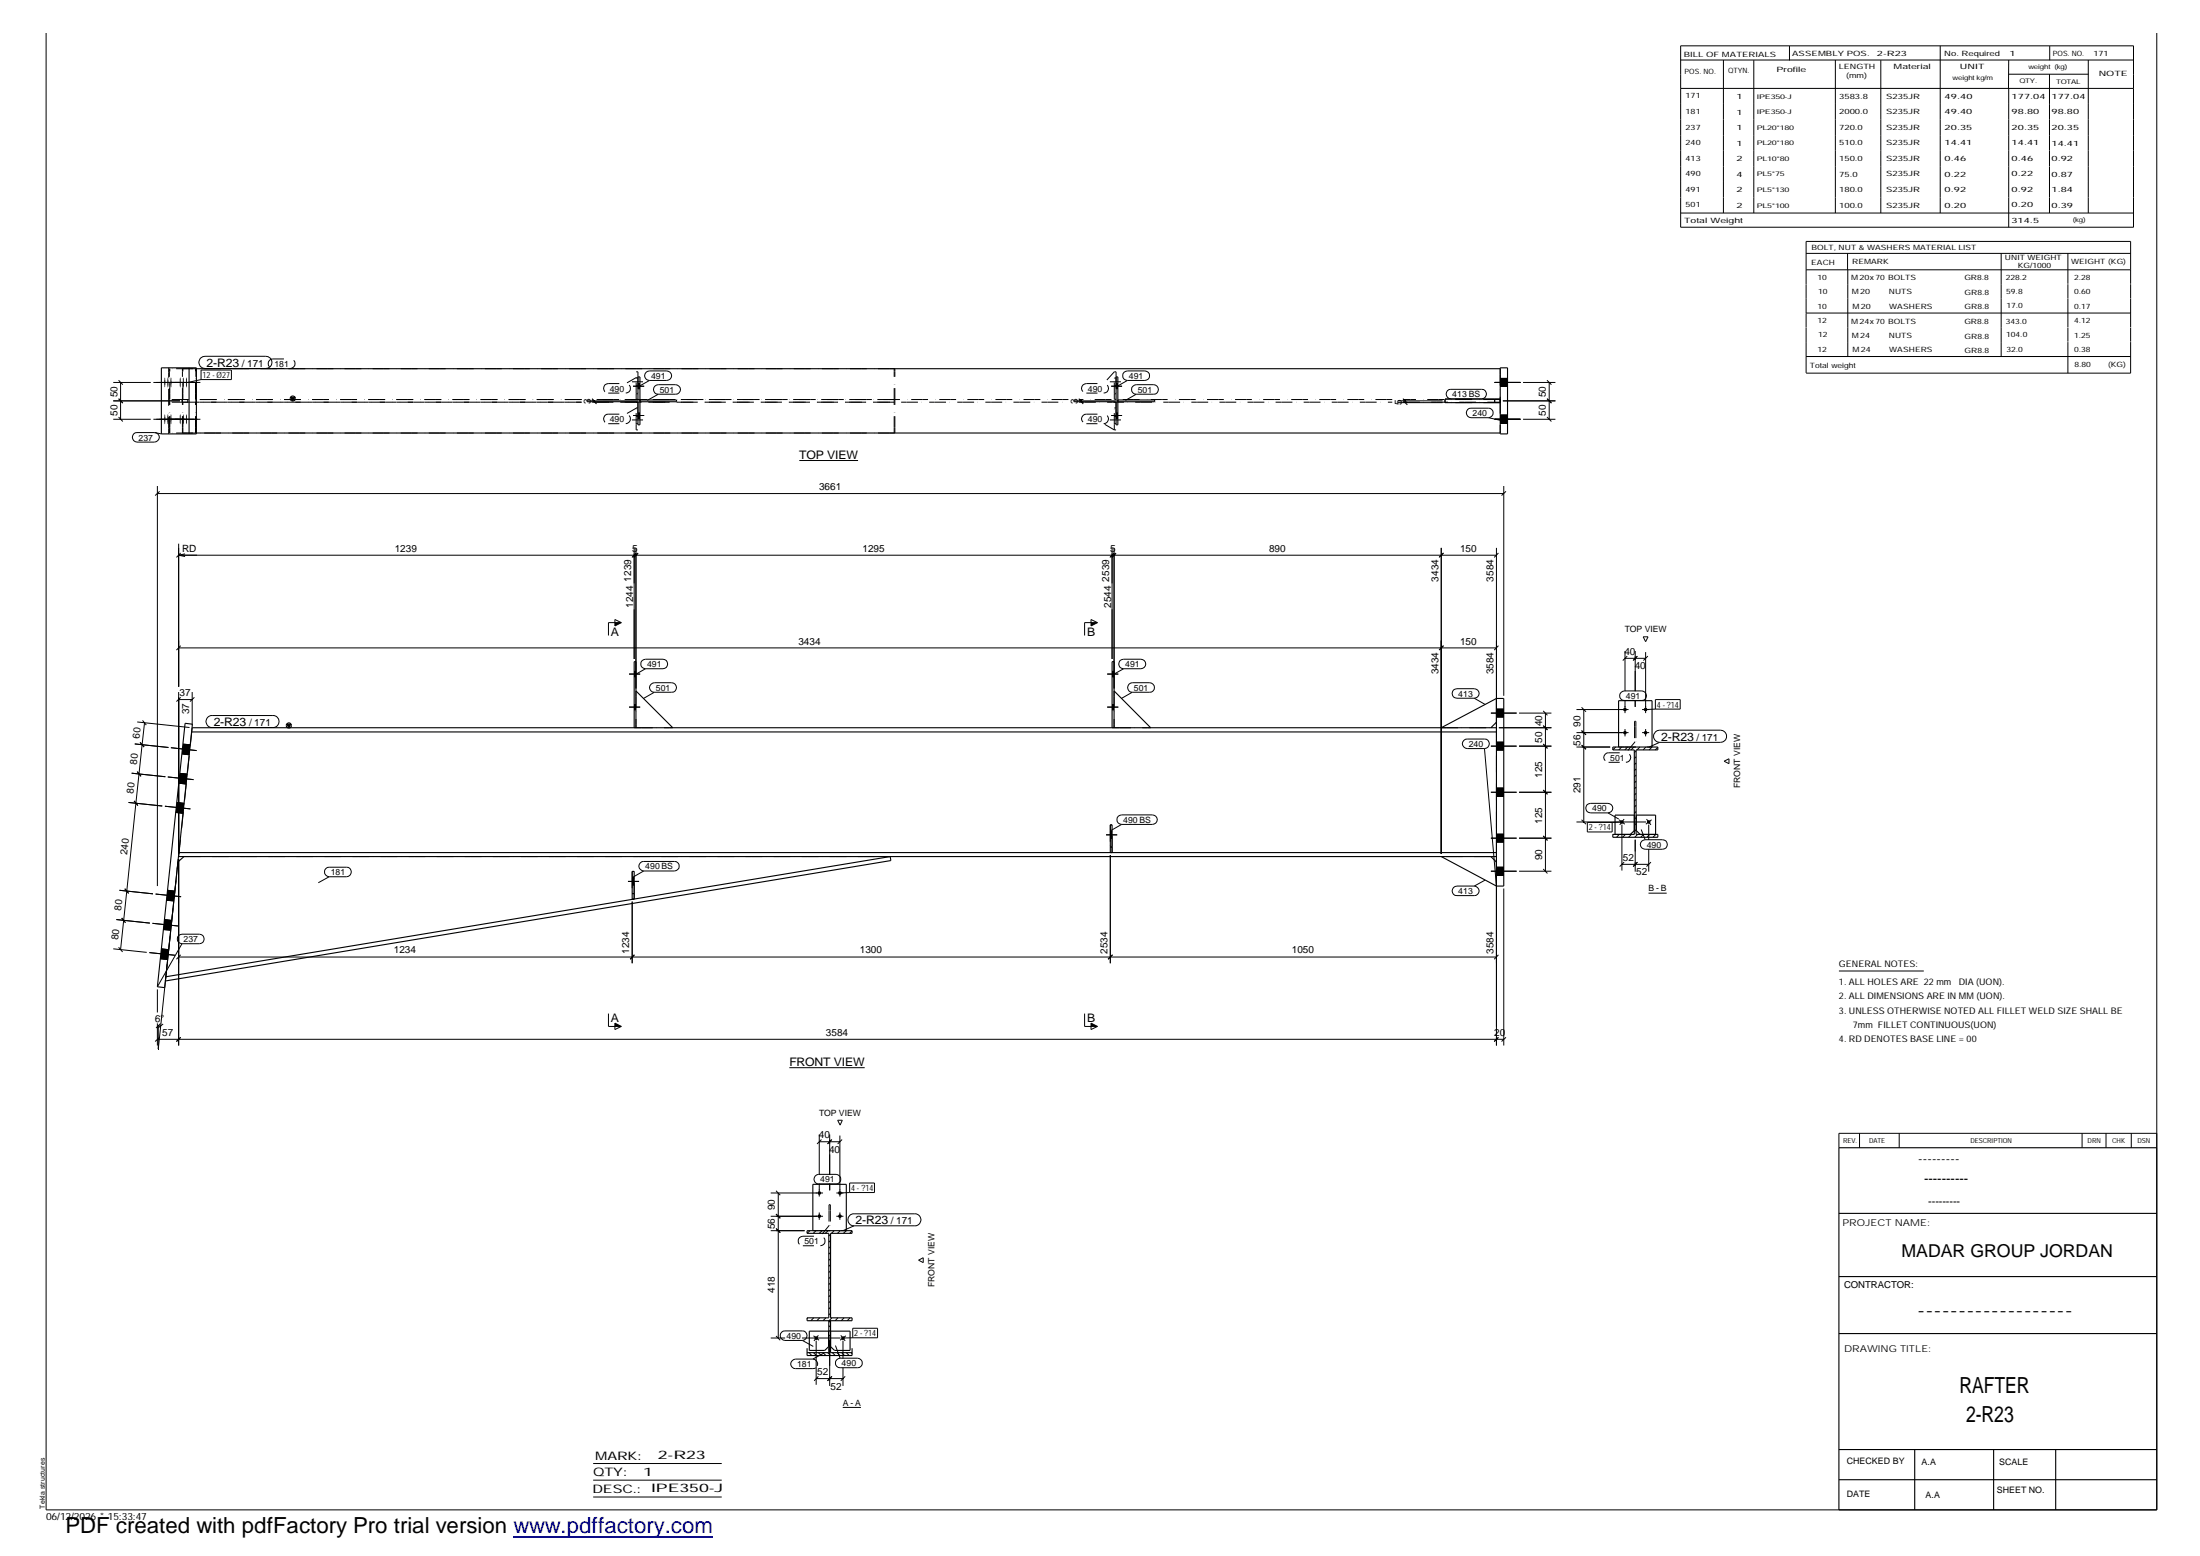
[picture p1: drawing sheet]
<svg xmlns="http://www.w3.org/2000/svg" width="420mm" height="297mm" viewBox="0 0 420 297" stroke-linecap="round" stroke-linejoin="round" font-family="sans-serif">
<g fill="none" stroke="#000" stroke-width=".19">
<path d="M321 8.7h86.5v34.7h-86.5zM321 11.5h86.5M321 16.9h86.5M329.1 11.5v29.2M334.9 11.5v29.2M341.8 8.8v2.7M350.5 11.5v29.2M359.2 11.5v29.2M370.5 8.7v32M383.6 11.5v5.4M383.6 14.2h15.3M383.6 16.9v26.5"/>
<path d="M391.4 14.2v26.5M391.5 8.8v2.7M398.8 11.5v29.2M411.9 6.3v281.9h-403.1v-281.9M321 40.7h86.5M344.9 51.5h62M344.9 48.4h62M344.9 59.8h62M352.8 48.4v3.1M352.9 51.5v16.6M382.2 48.4v19.7M394.9 48.4v5.8"/>
<path d="M394.9 54.3v8.2M406.9 54.2v-8.1h-62v25.1M406.9 54.3v8.2M21.6 73h7.2M21.6 76.5h12.8M22.6 79.6l.9 .9M22.6 76.1l.9 .8M22.6 72.6l.9 .8M23 73v7M29.3 73h9M38.3 68.4l.9-.4h11.6a1.16 1.16 0 0 1 1.1 1.2 1.16 1.16 0 0 1-1.1 1.1h-11.6a1.19 1.19 0 0 1-1.1-.7 1.19 1.19 0 0 1 .2-1.2zM38.4 70.6h5.8v1.9h-5.8z"/>
<path d="M38.4 72.5l-2.5 .5M112.1 76.5h9.6M112.1 76.7h9.6M113.1 76.3l.8 .8M113.1 76.1l.8 .8M113.5 76.5v.2M120.9 79.3h2.1M120.9 73.7h2.1M121.8 78.9h.4M121.8 79.8h.4M121.8 73.2h.4M121.8 74.2h.4"/>
<path d="M123.4 71.1l.6-.3h3.3a.91 .91 0 0 1 1 .9 .91 .91 0 0 1-1 .9h-3.3a.91 .91 0 0 1-.8-.5 .91 .91 0 0 1 .2-1zM124 72.6l-2.1 1.2M125.1 73.7l.6-.3h3.3a.91 .91 0 0 1 1 .9 .91 .91 0 0 1-1 1h-3.3a.91 .91 0 0 1-.8-.6 .91 .91 0 0 1 .2-1zM125.7 75.3l-2.1 1.1M205.1 76.5h7.9M205.1 76.7h7.9M206 76.3l.9 .8M206 76.1l.9 .8M206.5 76.5v.2M212.2 79.3h2.1M212.2 73.7h2.1M213.1 78.9h.4"/>
<path d="M213.1 79.8h.4M213.1 73.2h.4M213.1 74.2h.4M214.7 71.1l.6-.3h3.4a.91 .91 0 0 1 .8 .9 .91 .91 0 0 1-.8 .9h-3.4a.91 .91 0 0 1-.8-.5 .91 .91 0 0 1 .2-1zM215.3 72.6l-2.1 1.2M216.4 73.7l.6-.3h3.3a.91 .91 0 0 1 .9 .9 .91 .91 0 0 1-.9 1h-3.3a.88 .88 0 0 1-.8-.6 .88 .88 0 0 1 .2-1zM217 75.3l-2.1 1.1M267 76.5h8.5M267 76.9h8.5M267.9 76.4l.9 .9M267.9 76.1l.9 .8M268.4 76.5v.4"/>
<path d="M276.4 74.6l.7-.3h5.9a.91 .91 0 0 1 .9 .9 .91 .91 0 0 1-.9 .9h-5.9a.94 .94 0 0 1-.8-.5 .94 .94 0 0 1 .1-1zM277.1 76.1l-1.1 .1M280.3 78.2l.6-.3h3.4a.91 .91 0 0 1 .9 .9 .91 .91 0 0 1-.9 .9h-3.4a.94 .94 0 0 1-.8-.5 .94 .94 0 0 1 .2-1zM284.3 79.7l2.5 .6M285.5 73h4.9M286.5 79.3h1.4M286.5 73.8h1.4M286.5 72.2h1.4M287 76.5h10.1M290.9 73h6.2M295.4 79.6l.9 .9M295.4 76.1l.9 .8"/>
<path d="M295.4 72.6l.9 .8M295.9 73v7M344.9 68.1h62M394.9 62.6v2.6M394.9 65.3v5.9M406.9 62.6v2.6M406.9 65.3v5.9h-62M21.6 80h7.2M25.5 82.8l.7-.2h3.3a.91 .91 0 0 1 .9 .9 .91 .91 0 0 1-.9 .9h-3.3a.94 .94 0 0 1-.8-.6 .94 .94 0 0 1 .1-1zM29.3 80h9M29.5 82.6l1.3 .2M30.1 94.2h257.1"/>
<path d="M30.1 92.8v76.3M30.5 93.8l-.9 .8M152.7 87.9h11.2M285.5 80h4.9M286.5 80.8h1.4M287.2 92.8v40M287.6 93.8l-.8 .8M290.9 80h6.2M34.1 103.8v27.3M34.1 106h251.7M34.1 106l1.2 .2M34.5 105.6l-.8 .8"/>
<path d="M35.3 105.7l-1.2 .3M117.4 118.3l1.3 .6-1.3 .6zM118.7 118.9h-2.5v2.4M121.1 104.6v21.2M121.5 104.6v26.8M121.5 105.6l-.8 .8M121.9 105.6l-.9 .8 .8-.8M208.4 118.3l1.2 .6-1.2 .6zM209.6 118.9h-2.5v2.4M212.4 104.6v21.2M212.8 105.6l-.8 .8M212.8 104.6v26.8"/>
<path d="M212.8 105.6l-.8 .7M213.1 105.6l-.8 .8 .8-.8M275.3 104.6v58.4M275.7 105.6l-.9 .8M285.8 104.6v33.9M286.2 105.6l-.8 .8M26.2 137.8l10 1.1M27.2 137.5l.7 .9M27.6 138l-4.6 43.3M34.1 132.1v30.9M34.1 133.5h2.6M34.1 123.7h251.7"/>
<path d="M34.5 133.1l-.8 .8M34.5 123.3l-.8 .8M36.7 132.1v6.4M37.1 133.1l-.8 .8M39.7 136.9l.6-.3h11.8a1.14 1.14 0 0 1 1.2 1.1 1.14 1.14 0 0 1-1.2 1.2h-11.6a1.17 1.17 0 0 1-1-.7 1.17 1.17 0 0 1 .2-1.3zM120.1 135h2.2M120.1 128.7h2.2M121.1 134.5h.4M121.1 135.5h.4M121.1 128.2h.4M121.1 129.2h.4M122.6 126.1l.7-.3h3.3a.91 .91 0 0 1 .9 1 .91 .91 0 0 1-.9 .9h-3.3a.91 .91 0 0 1-.9-.6 .91 .91 0 0 1 .2-1z"/>
<path d="M123.3 127.7l-2.1 1.1M124.3 130.6l.7-.3h3.3a.91 .91 0 0 1 .9 .9 .91 .91 0 0 1-.9 1h-3.3a.88 .88 0 0 1-.9-.6 .88 .88 0 0 1 .2-1zM125 132.2l-2.1 1.1M211.5 135h2.1M211.5 128.7h2.1M212.4 134.5h.4M212.4 135.5h.4M212.4 128.2h.4M212.4 129.2h.4M213.9 126.1l.7-.3h3.3a.91 .91 0 0 1 .9 1 .91 .91 0 0 1-.9 .9h-3.3a.93 .93 0 0 1-.9-.6 .93 .93 0 0 1 .2-1zM214.6 127.7l-2.1 1.1M215.6 130.6l.6-.3h3.4a.91 .91 0 0 1 .9 .9 .91 .91 0 0 1-.9 1h-3.4a.91 .91 0 0 1-.8-.6 .91 .91 0 0 1 .2-1z"/>
<path d="M216.2 132.2l-2 1.1M275.7 123.3l-.9 .8M277.6 131.7l.7-.2h3.3a.91 .91 0 0 1 .9 .9 .91 .91 0 0 1-.9 .9h-3.3a.93 .93 0 0 1-.9-.6 .93 .93 0 0 1 .2-1zM281.6 133.3l2 1.2M284.7 136.1h4.9M285.8 136.9h1.4M285.8 135.4h1.4M286.2 123.3l-.8 .8M286.3 138.9h10M290.1 136.1h6.2M294.7 138.5l.8 .8-.7-.7M294.7 135.7l.8 .9"/>
<path d="M295.1 136.1v30.2M301.1 139.9h9.9M301.1 135.5h9.9M302 139.5l.9 .8M302 135l.9 .9M302.5 135.5v21.4M309.6 132.2l.6-.3h3.4a.91 .91 0 0 1 .9 .9 .91 .91 0 0 1-.9 .9h-3.4a.88 .88 0 0 1-.8-.5 .88 .88 0 0 1 .2-1zM310.3 124.3v7.6M310.3 133.7v2.4M310.3 139.2v1.4M310.3 125.7h4M310.8 125.3l-.9 .8"/>
<path d="M312.3 124.3v7.6M312.3 133.7v1.2M312.7 125.3l-.8 .8M312.7 125.3l-.7 .7M313.6 139.9h1.4M313.6 135.5h1.4M313.8 121.6h.9l-.4 .9zM314.3 124.5v11.6M314.3 139.2v1.4M314.7 125.3l-.8 .8M316.1 139.7l.8-.3h11.7a1.16 1.16 0 0 1 1.2 1.2 1.16 1.16 0 0 1-1.2 1.1h-11.7a1.17 1.17 0 0 1-1-.7 1.17 1.17 0 0 1 .2-1.3zM316.1 133.5h4.8v1.9h-4.8z"/>
<path d="M316.1 135.4l-1.8 .1M24.6 153.2l6.4 .7M25.1 147.6l6.5 .7M25.6 152.9l.7 .9M25.7 142l6.5 .7M26.2 147.3l.7 .9M26.8 141.7l.7 .9M31.5 153.9l4.9 .5M32 148.3l5 .5M32.6 142.7l4.9 .6M33.6 155.1l1.4 .2M33.8 153.2l1.4 .2"/>
<path d="M34.2 149.5l1.4 .2M34.4 147.6l1.4 .2M34.8 143.9l1.4 .2M35 142.1l1.4 .1M211.2 159.4h2.2M212 158.7h.4M213.6 155.8l.6-.2h5.9a.91 .91 0 0 1 .9 .9 .91 .91 0 0 1-.9 .9h-5.9a.91 .91 0 0 1-.8-.6 .91 .91 0 0 1 .2-1zM214.2 157.4l-2.1 1.2M279.6 141.3l.6-.2h3.3a.91 .91 0 0 1 .9 .9 .91 .91 0 0 1-.9 .9h-3.3a.92 .92 0 0 1-.8-.6 .92 .92 0 0 1 .2-1zM283.5 142.9l2.3 26.2M284.7 142.4h4.9M284.7 151.2h4.9"/>
<path d="M285.8 143.2h1.4M285.8 141.7h1.4M285.8 152h1.4M285.8 150.4h1.4M285.8 159.2h1.4M290.1 142.4h6.2M290.1 151.2h6.2M294.7 159.6l.8 .8M294.7 150.8l.8 .8M294.7 142l.8 .9-.7-.8M301.1 156.9h13.3M301.1 142.6h6.4"/>
<path d="M302 156.5l.9 .8M302 142.2l.9 .8M303.1 153.6l.7-.2h3.3a.91 .91 0 0 1 .9 .9 .91 .91 0 0 1-.9 .9h-3.3a.93 .93 0 0 1-.9-.6 .93 .93 0 0 1 .2-1zM303.1 157h4.8v1.8h-4.8zM307.1 155.2l2.1 1.2M308.1 159.3l-.1 .1M308.6 142.6l-.6 .6M309.2 156.5l1.1 .8M309.2 159.3l-.5 .5M309.7 142.6l-.5 .6M309.8 157.4v8.8M309.8 156.9l-1.9 .1"/>
<path d="M310.2 156.4l-.9 1.1M310.4 159.3l-.5 .5M310.9 142.6l-.6 .6M311.6 159.3l-.6 .5M312 142.6l-.5 .6M312.5 158.4l-.4 .3M312.5 157.2l-.4 .4M312.5 156.1l-.4 .3M312.5 154.9l-.4 .4M312.5 153.7l-.4 .4M312.5 152.6l-.4 .3M312.5 151.5l-.4 .3"/>
<path d="M312.5 150.3l-.4 .3M312.5 149.1l-.4 .4M312.5 147.9l-.4 .4M312.5 146.8l-.4 .3M312.5 145.7l-.4 .3M312.5 144.5l-.4 .3M312.5 143.3l-.4 .4M312.8 159.3l-.6 .5M313.2 142.6l-.6 .6M313.4 158.4l.8 1.9M313.9 159.3l-.5 .5M314.3 142.6l-.5 .6"/>
<path d="M314.5 156.4l.8 1.1M314.9 157.4v2.9M315 159.3l-.5 .5M315.4 156.5l-1.1 .8M315.5 142.6l-.5 .6M316.2 159.3l-.5 .5M316.6 142.7l-.5 .5M316.9 141.7l-2 .9M329.3 145.3l.9-.4v.9zM22.2 175.5l6.4 .7M22.8 170l6.4 .6M23.2 175.2l.8 .9"/>
<path d="M23.8 169.7l.8 .8M29.1 176.3l4.9 .5M29.7 170.7l4.9 .5M31.2 177.4l1.4 .2M31.4 175.5l1.4 .2M31.8 171.9l1.4 .1M32 170l1.4 .1M34 164l-3.8 36.3v-4.5l.5 .1M34.1 178.6l.7-.3h3.3a.91 .91 0 0 1 .9 .9 .91 .91 0 0 1-.9 1h-3.3a.91 .91 0 0 1-.9-.6 .91 .91 0 0 1 .2-1zM34.1 164v35.6M62.2 165.8l.7-.2h3.3a.91 .91 0 0 1 .9 .9 .91 .91 0 0 1-.9 .9h-3.3a.92 .92 0 0 1-.9-.6 .92 .92 0 0 1 .2-1zM62.9 167.4l-2.1 1.1"/>
<path d="M119.9 168.3h2.1M120.7 168.9h.4M120.7 167.6h.4M120.7 172.1v11.8M122.3 164.7l.6-.2h5.9a.91 .91 0 0 1 .9 .9 .91 .91 0 0 1-.9 .9h-5.9a.91 .91 0 0 1-.8-.6 .91 .91 0 0 1 .2-1zM122.9 166.3l-2 1.2M212 160h.4M212 163.2v20.7M277.6 169.4l.7-.3h3.3a.91 .91 0 0 1 .9 1 .91 .91 0 0 1-.9 .9h-3.3a.91 .91 0 0 1-.9-.6 .91 .91 0 0 1 .2-1zM283.6 168l-2 1.1M284.7 160h4.9M284.7 166.3h4.9"/>
<path d="M285.8 160.8h1.4M285.8 167.1h1.4M285.8 165.6h1.4M285.8 164v35.6M287.2 169.6v30M290.1 160h6.2M290.1 166.3h6.2M294.7 165.9l.8 .8M309.8 165h5.1M310.2 164.6l-.9 .8M312.3 160.3v6.1M312.7 164.6l-.8 .8"/>
<path d="M313.6 160.6l.6-.3h3.3a.91 .91 0 0 1 .9 .9 .91 .91 0 0 1-.9 .9h-3.3a.91 .91 0 0 1-.9-.5 .91 .91 0 0 1 .3-1zM314.8 170.5h3.5M314.9 162.1v4.3M315.3 164.6l-.8 .8M21.6 181.1l6.4 .7M22.6 180.8l.8 .9M28.5 181.8l4.9 .6M30.1 188.9v4.4M30.1 195.4v4.2M30.1 198.4h257.1M30.5 198l-.9 .8M30.6 183l1.4 .2"/>
<path d="M30.6 195.4l-.8 .8M30.8 181.1l1.4 .2M31.2 195.5l-1 .7M34.1 182.7h251.7M34.5 198l-.8 .8M34.5 182.3l-.8 .8M34.8 180.2l-4.7 8.2M116.2 193.5v2.4h2.5M117.4 195.3l1.3 .6-1.3 .6zM121.2 182.3l-.8 .8M207.1 193.5v2.4h2.5M208.4 195.3l1.2 .6-1.2 .6z"/>
<path d="M212.5 182.3l-.9 .8M286.2 198l-.8 .8M286.2 182.3l-.8 .8M287.6 198l-.8 .8M351.2 185.4h16.2M150.7 203.8h14.4M156.5 216.6v7.7M156.5 218h3.9M156.9 217.5l-.9 .9M158.5 216.6v7.7M158.8 217.6l-.8 .8M158.8 217.5l-.7 .8"/>
<path d="M160 213.9h.9l-.5 .9zM160.4 216.8v11.6M160.8 217.5l-.8 .9M355.1 216.4v2.7M362.7 216.4v2.7M397.6 216.4v2.7M402.2 216.4v2.7M407 216.4v2.7M411.9 216.4h-60.7v2.7M147.2 232.2h10M147.2 227.7h10M147.2 234.9h6.5"/>
<path d="M148.2 234.5l.8 .8M148.2 231.8l.8 .8M148.2 227.3l.8 .9M148.6 227.7v27.7M154.7 234.9l-.6 .5M155.7 224.5l.6-.3h3.4a.91 .91 0 0 1 .9 .9 .91 .91 0 0 1-.9 .9h-3.4a.91 .91 0 0 1-.8-.6 .91 .91 0 0 1 .2-.9zM155.8 234.9l-.5 .5M156.5 226v2.4M156.5 231.5v1.4M157 234.9l-.5 .5M158.2 234.9l-.6 .5M158.5 226v1.2"/>
<path d="M158.6 239.1l-.3 .3M158.6 237.9l-.3 .4M158.6 236.8l-.3 .3M158.6 235.6l-.3 .4M159.3 234.9l-.5 .5M159.7 232.2h1.4M159.7 227.7h1.4M160.4 231.5v1.4M160.5 234.9l-.6 .5M161.6 234.9l-.5 .5M162.3 232.1l.6-.4h11.8a1.14 1.14 0 0 1 1.2 1.2 1.14 1.14 0 0 1-1.2 1.1h-11.6a1.14 1.14 0 0 1-1.1-.7 1.14 1.14 0 0 1 .3-1.2zM162.3 225.8h4.7v1.9h-4.7z"/>
<path d="M162.3 227.7h-1.9M162.7 235l-.4 .4M163.1 234l-2.1 .9M147.2 255.4h2.7M148.2 255l.8 .8M149.3 254.3l.6-.2h3.3a.91 .91 0 0 1 .9 .9 .91 .91 0 0 1-.9 .9h-3.3a.92 .92 0 0 1-.8-.6 .92 .92 0 0 1 .2-1zM153.2 255.4h7.3M153.2 255.9l2.1 1.1M154.3 251.6l-.2 .1M154.5 258.2l.5 .6M155.2 259.4h-3.3a.91 .91 0 0 0-.9 1 .91 .91 0 0 0 .9 .9h3.3l.6-.2M155.2 259.4a.95 .95 0 0 1 .9 1.4"/>
<path d="M155.4 258.2l.5 .6M155.4 255l1 .8M155.4 251.6l-.5 .5M155.9 255.9v8.5M156.3 258.2l.5 .6M156.3 254.9l-.9 1.1M156.5 251.6l-.5 .5M157.2 258.2l.5 .6M157.4 258.3l-2.2 1.1M157.7 251.6l-.5 .5M158.1 258.2l.5 .6M158.3 252.2l.3 .3"/>
<path d="M158.3 253.1l.3 .3M158.3 253.9l.3 .4M158.3 254.8l.3 .4M158.3 255.7l.3 .4M158.3 256.6l.3 .4M158.3 257.5l.3 .4M158.5 255.9v8.7M158.6 250.7l-.3 .3M158.6 249.5l-.3 .4M158.6 248.4l-.3 .3M158.6 247.2l-.3 .4M158.6 246.1l-.3 .3"/>
<path d="M158.6 244.9l-.3 .3M158.6 243.7l-.3 .4M158.6 242.6l-.3 .3M158.6 241.4l-.3 .4M158.6 240.3l-.3 .3M158.9 251.6l-.6 .5M159 258.2l.5 .6M159.6 256.9l.8 2.4M159.8 259.6l.6-.3h3.4a.91 .91 0 0 1 .9 .9 .91 .91 0 0 1-.9 .9h-3.4a.88 .88 0 0 1-.8-.5 .88 .88 0 0 1 .2-1zM159.9 258.2l.5 .6M160 251.6l-.5 .5M160.6 254.9l.8 1.1"/>
<path d="M160.7 258.2l.6 .6M161 255.9v3.5M161.2 251.6l-.5 .5M161.5 255l-1.1 .8M161.6 258.2l.6 .6M162.3 251.6l-.5 .5M162.6 258.2l.1 .2M162.9 253.6h4.7v1.8h-4.7zM162.9 255.4h-1.9M175.4 240.6l.9-.5v.9zM113.3 279.4h24.5M155.9 263.2h5.1"/>
<path d="M156.3 262.7l-.8 .9M158.9 262.7l-.9 .9M161 268.7h3.4M161 261.1v3.5M161.4 262.7l-.8 .9M113.3 282.6h24.5M113.3 285.8h24.5"/>
</g>
<g fill="#000">
<path d="M55.5 75.8h.8l-.4 .7zM117.4 118.9h1.3l-1.3 .6zM208.4 118.9h1.2l-1.2 .6zM54.8 138.2h.7l-.3 .7zM117.4 195.3l1.3 .6h-1.3zM208.4 195.3l1.2 .6h-1.2z"/>
<path d="M31.5 72.1l.1 .5-.1 1.3-.1-.5z" fill-rule="evenodd"/>
<path d="M32 72.1l.2 .5-.1 1.3-.1-.4z" fill-rule="evenodd"/>
<path d="M32.6 72.1l.2 .7-.1 1.1-.1-.4z" fill-rule="evenodd"/>
<path d="M34.4 72.1l.1 1.8-.2-.2z" fill-rule="evenodd"/>
<path d="M35 72.1l.1 .2-.1 1.6z" fill-rule="evenodd"/>
<path d="M35.6 72.1l.1 .2-.1 1.6z" fill-rule="evenodd"/>
<path d="M121.8 78.9h.4v.9h-.4z" fill-rule="evenodd"/>
<path d="M121.8 78.9h.4v.9h-.4z" fill-rule="evenodd"/>
<path d="M121.8 73.2h.4v1h-.4z" fill-rule="evenodd"/>
<path d="M121.8 73.2h.4v1h-.4z" fill-rule="evenodd"/>
<path d="M213.1 78.9h.4v.9h-.4z" fill-rule="evenodd"/>
<path d="M213.1 78.9h.4v.9h-.4z" fill-rule="evenodd"/>
<path d="M213.1 73.2h.4v1h-.4z" fill-rule="evenodd"/>
<path d="M213.1 73.2h.4v1h-.4z" fill-rule="evenodd"/>
<path d="M286.5 72.2h1.4v1.6h-1.4z" fill-rule="evenodd"/>
<path d="M286.5 72.2h1.4v1.6h-1.4z" fill-rule="evenodd"/>
<path d="M286.5 72.2h1.4v1.6h-1.4z" fill-rule="evenodd"/>
<path d="M286.5 72.2h1.4v1.6h-1.4z" fill-rule="evenodd"/>
<path d="M286.5 72.2h1.4v1.6h-1.4z" fill-rule="evenodd"/>
<path d="M31.5 79.1l.1 .6-.1 1.3-.1-.6z" fill-rule="evenodd"/>
<path d="M32 79.1l.2 .6-.1 1.3-.1-.5z" fill-rule="evenodd"/>
<path d="M32.6 79.1l.2 .8-.1 1.1-.1-.5z" fill-rule="evenodd"/>
<path d="M34.4 79.1l.1 1.9-.2-.3z" fill-rule="evenodd"/>
<path d="M35 79.1l.1 .3-.1 1.6z" fill-rule="evenodd"/>
<path d="M35.6 79.1l.1 .3-.1 1.6z" fill-rule="evenodd"/>
<path d="M286.5 79.3h1.4v1.5h-1.4z" fill-rule="evenodd"/>
<path d="M286.5 79.3h1.4v1.5h-1.4z" fill-rule="evenodd"/>
<path d="M286.5 79.3h1.4v1.5h-1.4z" fill-rule="evenodd"/>
<path d="M286.5 79.3h1.4v1.5h-1.4z" fill-rule="evenodd"/>
<path d="M286.5 79.3h1.4v1.5h-1.4z" fill-rule="evenodd"/>
<path d="M121.1 134.5h.4v1h-.4z" fill-rule="evenodd"/>
<path d="M121.1 128.2h.4v1h-.4z" fill-rule="evenodd"/>
<path d="M121.1 134.5h.4v1h-.4z" fill-rule="evenodd"/>
<path d="M121.1 128.2h.4v1h-.4z" fill-rule="evenodd"/>
<path d="M212.4 134.5h.4v1h-.4z" fill-rule="evenodd"/>
<path d="M212.4 128.2h.4v1h-.4z" fill-rule="evenodd"/>
<path d="M212.4 134.5h.4v1h-.4z" fill-rule="evenodd"/>
<path d="M212.4 128.2h.4v1h-.4z" fill-rule="evenodd"/>
<path d="M285.8 135.4h1.4v1.5h-1.4z" fill-rule="evenodd"/>
<path d="M285.8 135.4h1.4v1.5h-1.4z" fill-rule="evenodd"/>
<path d="M33.8 153.2l1.4 .2-.2 1.9-1.4-.2z" fill-rule="evenodd"/>
<path d="M33.8 153.2l1.4 .2-.2 1.9-1.4-.2z" fill-rule="evenodd"/>
<path d="M34.4 147.6l1.4 .2-.2 1.9-1.4-.2z" fill-rule="evenodd"/>
<path d="M34.4 147.6l1.4 .2-.2 1.9-1.4-.2z" fill-rule="evenodd"/>
<path d="M35 142.1l1.4 .1-.2 1.9-1.4-.2z" fill-rule="evenodd"/>
<path d="M35 142.1l1.4 .1-.2 1.9-1.4-.2z" fill-rule="evenodd"/>
<path d="M285.8 141.7h1.4v1.5h-1.4z" fill-rule="evenodd"/>
<path d="M285.8 141.7h1.4v1.5h-1.4z" fill-rule="evenodd"/>
<path d="M285.8 150.4h1.4v1.6h-1.4z" fill-rule="evenodd"/>
<path d="M285.8 150.4h1.4v1.6h-1.4z" fill-rule="evenodd"/>
<path d="M31.4 175.5l1.4 .2-.2 1.9-1.4-.2z" fill-rule="evenodd"/>
<path d="M31.4 175.5l1.4 .2-.2 1.9-1.4-.2z" fill-rule="evenodd"/>
<path d="M32 170l1.4 .1-.2 1.9-1.4-.1z" fill-rule="evenodd"/>
<path d="M32 170l1.4 .1-.2 1.9-1.4-.1z" fill-rule="evenodd"/>
<path d="M120.7 167.6h.4v1.3h-.4z" fill-rule="evenodd"/>
<path d="M212 158.7h.4v1.3h-.4z" fill-rule="evenodd"/>
<path d="M285.8 159.2h1.4v1.6h-1.4z" fill-rule="evenodd"/>
<path d="M285.8 159.2h1.4v1.6h-1.4z" fill-rule="evenodd"/>
<path d="M285.8 165.6h1.4v1.5h-1.4z" fill-rule="evenodd"/>
<path d="M285.8 165.6h1.4v1.5h-1.4z" fill-rule="evenodd"/>
<path d="M30.8 181.1l1.4 .2-.2 1.9-1.4-.2z" fill-rule="evenodd"/>
<path d="M30.8 181.1l1.4 .2-.2 1.9-1.4-.2z" fill-rule="evenodd"/>
<path d="M156.2 232l.4-.2 .2 .2v.3a.35 .35 0 0 1-.5 .2 .35 .35 0 0 1-.1-.5z" fill-rule="evenodd"/>
<path d="M160.1 231.9l.4-.1 .2 .2v.3a.35 .35 0 0 1-.5 .2 .35 .35 0 0 1-.1-.6z" fill-rule="evenodd"/>
<circle cx="310.3" cy="139.9" r=".35"/>
<circle cx="310.3" cy="135.5" r=".36"/>
<circle cx="314.3" cy="139.9" r=".35"/>
<circle cx="314.3" cy="135.5" r=".36"/>
<circle cx="309.7" cy="156.9" r=".34"/>
<circle cx="314.9" cy="156.9" r=".35"/>
<circle cx="156.5" cy="227.7" r=".34"/>
<circle cx="160.4" cy="227.7" r=".34"/>
<circle cx="155.9" cy="255.5" r=".34"/>
<circle cx="161" cy="255.4" r=".34"/>
</g>
<g fill="none" stroke="#000" stroke-width=".19" stroke-dasharray="2.1 2.1" stroke-linecap="butt">
<path d="M52.1 70.3h3.4M52.1 68.5h3.4M52.1 68.5a.91 .91 0 0 0-.9 .9 .91 .91 0 0 0 .9 .9M55.5 70.3a.91 .91 0 0 0 .8-.9 .91 .91 0 0 0-.8-.9M116.2 79.1h3.3M116.2 79.1a.91 .91 0 0 0-.9 .9 .91 .91 0 0 0 .9 .9M116.2 75h3.3M116.2 73.2h3.3M116.2 73.2a.91 .91 0 0 0-.9 .9 .91 .91 0 0 0 .9 .9M119.5 75a.91 .91 0 0 0 .9-.9 .91 .91 0 0 0-.9-.9M121.6 77.9l-2.1 1.2M121.6 72l-2.1 1.2"/>
<path d="M121.8 73.6h-.3M121.8 72.2h-.3M121.8 79.5h-.3M122.8 72.9h-2.1M207.5 75h3.3M207.5 73.2h3.3M207.5 73.2a.91 .91 0 0 0-1 .9 .91 .91 0 0 0 1 .9M207.5 79.1h3.3M207.5 79.1a.91 .91 0 0 0-1 .9 .91 .91 0 0 0 1 .9M210.8 75a.91 .91 0 0 0 .9-.9 .91 .91 0 0 0-.9-.9M212.8 71l-2 2.2M213.1 79.5h-.3"/>
<path d="M213.1 73.6h-.3M213.1 72.2h-.3M214.1 72.9h-2.1M116.2 80.9h3.3M119.5 80.9a.91 .91 0 0 0 .9-.9 .91 .91 0 0 0-.9-.9M121.8 80.9h-.3M122.8 80.2h-2.1M207.5 80.9h3.3M210.8 80.9a.91 .91 0 0 0 .9-.9 .91 .91 0 0 0-.9-.9M212.8 82.1l-2-1.2M213.1 80.9h-.3M214.1 80.2h-2.1"/>
<path d="M212.4 158.7h-.4M213.4 159.4h-2.2M307.2 145.5h3.3M307.2 143.7h3.3M307.2 143.7a.91 .91 0 0 0-.9 .9 .91 .91 0 0 0 .9 .9M310.5 145.5a.91 .91 0 0 0 .9-.9 .91 .91 0 0 0-.9-.9M312.3 141.6l-1.8 2.1M121.1 168.9h-.4M121.1 167.6h-.4M122 168.3h-2.1M212.4 160h-.4M153.3 237.8h3.4"/>
<path d="M153.3 236h3.4M153.3 236a.91 .91 0 0 0-.9 .9 .91 .91 0 0 0 .9 .9M156.7 237.8a.91 .91 0 0 0 .9-.9 .91 .91 0 0 0-.9-.9M158.4 233.9l-1.7 2.1"/>
</g>
<g fill="none" stroke="#000" stroke-width=".21">
<path d="M30.8 70.2h6.7v12.6h-6.7zM36.1 70.2v12.6M37.5 70.4h249M55.5 75.8h.8l-.4 .7zM121.8 72h.4v9.1h-.4zM122.2 76.4h7v.3h-7M213.1 72h.4v9.1h-.4zM213.5 76.4h7v.3h-7M286.5 76.2h-10.5v.7h10.5M286.5 70.2h1.4v12.6h-1.4zM37.5 82.7h249M35.3 138.1l1.4 .1-5.2 50.3-1.4-.1z"/>
<path d="M36.6 139.7h249.2M36.7 138.9h249.1M54.8 138.2h.7l-.3 .7zM121.1 138.9v-12.6h.4v12.6M121.5 131.9l7 7M212.4 138.9v-12.6h.4v12.6M212.8 131.9l7 7M285.8 137.9l-1.1 1M285.8 133.3l-10.5 5.6M285.8 133.3h1.4v35.8h-1.4M285.8 133.3v35.8M308 142.6h8.6v.6h-4.1v16.1h4.1v.5h-8.6v-.5h4.1v-16.1h-4.1z"/>
<path d="M309.1 142.6v-8.8h6.4v8.8M312.1 155.6h-3.7v3.7M312.1 158.6l-.7 .7M313.2 159.3l-.7-.7v-3h3.7v3.7M34.1 163.5h251.7M34.2 162.8h251.6M35.1 163.5l-1.1 1M120.7 166.4h.4v5.2h-.4zM212 162.8v-5.3h.4v5.3M275.3 163.5l10.5 5.6M284.7 163.5l1.1 1.1M31.7 186.5l138.3-23 .1 .8-138.5 23"/>
<path d="M351.2 219.1h60.7v69.1h-60.7zM154.1 234.9h8.6v.5h-4.1v16.2h4.1v.5h-8.6v-.5h4.2v-16.2h-4.2zM155.2 234.9v-8.8h6.4v8.8M351.2 231.6h60.7M154.1 257.4v1.4h8.6v-1.4M154.6 254.1h3.6v3l-.7 .7h-2.9zM158.3 252.1v6.1h-4.2M158.6 252.1v6.1h4.1M158.6 254.1h3.7v3.7h-2.9l-.8-.7M351.2 254.6h60.7M351.2 243.7h60.7M351.2 276.7h60.7"/>
<path d="M365.7 276.7v11.5M380.7 276.7v11.5M392.6 276.7v11.5M351.2 282.5h60.7"/>
<circle cx="55.9" cy="76.1" r=".49"/>
<circle cx="55.2" cy="138.5" r=".48"/>
</g>
<g fill="none" stroke="#000" stroke-width=".19" stroke-dasharray="1.1 0 2.1 .7 0 1.4" stroke-linecap="butt">
<path d="M32.4 76.3v-5.9M34.8 76.3v.5M34.9 76.8h76.2M34.9 76.3v-5.9M35.9 76.8v-.5M37.3 76.3v-5.9M37.5 70.4h-2.7M111.1 76.3h-76.2M111.1 76.3h-78.7M111.1 76.8h-78.7M113.1 76.8h90.9M121.5 76.2v-5.2"/>
<path d="M121.5 71h.3M121.5 75.2h.3M121.5 77.9h.3M121.5 76.8h.3M121.8 71v5.2M121.8 76.2h-.3M121.8 76.8v5.3M122.2 76.7v-.3M170.8 76.3h-57.7M170.8 76.8h-57.7M170.9 70.4h-138.6M204 76.3h-90.9"/>
<path d="M206.1 76.8h59.8M212.8 77.9h.3M212.8 76.8h.3M212.8 76.2v-5.2M212.8 71h.3M212.8 75.2h.3M213.1 76.8v5.3M213.1 71v5.2M213.1 76.2h-.3M213.5 76.7v-.3M265.9 76.3h-59.8M268 76.8h18.5"/>
<path d="M276 76.9v-.7M285.5 76.9v-.7M286.5 76.3h-18.5M286.5 70.4v12.3M286.5 76.2h-10.5M286.5 76.2v.7M286.5 76.9h-10.5M32.2 82.8v-12.6M32.3 82.7v-12.3M32.4 82.7v-5.9M34.8 82.7v-12.3M34.9 82.7v-5.9"/>
<path d="M37.3 82.7v-5.9M37.4 82.7v-12.3M37.5 82.7h-2.7M121.5 82.1v-5.3M121.8 82.1h-.3M170.8 82.7v-12.3M170.9 82.7h-138.6M170.9 82.7v-12.3M212.8 82.1v-5.3M213.1 82.1h-.3M36.7 138.9l-2.6 24.6M121.1 138.9h.4"/>
<path d="M121.5 138.9h7M121.5 131.9v7M212.4 138.9h.4M212.8 138.9h7M212.8 131.9v7M275.3 138.9h9.4M285.8 133.3v4.6M312.2 137.7v4.9M312.4 137.7h-.2M312.4 137.7v4.9M212 157.5v5.3M212.4 157.5h-.4"/>
<path d="M308.4 159.3h3M309.1 142.6h6.4M312.4 142.6h-.2M316.2 159.3h-3M35.1 163.5h134.9M120.7 166.4v5.2M120.7 171.6h.4M120.7 170.6h.4M121.1 171.6v-5.2M121.1 166.4h-.4M212 161.7h.4M212 162.8h.4"/>
<path d="M212.4 162.8h-.4M212.4 162.8v-5.3M284.7 163.5h-9.4M285.8 163.5v-24.6M285.8 164.6v4.5M31.6 187.3l2.4-22.8M155.2 234.9h6.4M158.3 230v4.9M158.6 230h-.3M158.6 230v4.9M158.6 234.9h-.3"/>
</g>
<path d="M98 293.3h38.2" fill="none" stroke="#00f" stroke-width=".3"/>
<g font-size="4.2">
<text x="374.2" y="265.9">RAFTER</text>
<text x="375.5" y="271.4">2-R23</text>
<text x="12.5" y="292.7">PDF created with pdfFactory Pro trial version www.pdffactory.com</text>
</g>
<text font-size="3.4" x="363.1" y="239.9">MADAR GROUP JORDAN</text>
<g font-size="2.5">
<text x="366.3" y="222.1">---------</text>
<text x="367.5" y="225.9">----------</text>
<text x="366.1" y="250.9">-------------------</text>
</g>
<g font-size="2.2">
<text x="39.5" y="70">2-R23</text>
<text x="152.7" y="87.5">TOP VIEW</text>
<text x="116.7" y="121.4">A</text>
<text x="207.6" y="121.4">B</text>
<text x="40.8" y="138.6">2-R23</text>
<text x="317.2" y="141.4">2-R23</text>
<text x="116.7" y="195.1">A</text>
<text x="207.6" y="195.1">B</text>
<text x="150.7" y="203.4">FRONT VIEW</text>
<text x="163.4" y="233.7">2-R23</text>
<text x="113.3" y="281.8">QTY:</text>
<text x="113.7" y="278.6">MARK:</text>
<text x="122.9" y="281.8">1</text>
<text x="125.6" y="278.6">2-R23</text>
<text x="113.2" y="285">DESC.:</text>
<text x="124.3" y="284.9">IPE350-J</text>
</g>
<text font-size="2.1" x="368.3" y="230.1">---------</text>
<g font-size="1.9">
<text x="46.2" y="70">/ 171</text>
<text x="22.4" y="75.8" transform="rotate(-90 22.4 75.8)">50</text>
<text x="112.9" y="77.2" transform="rotate(-90 112.9 77.2)">3</text>
<text x="205.8" y="77.2" transform="rotate(-90 205.8 77.2)">3</text>
<text x="267.7" y="77.2" transform="rotate(-90 267.7 77.2)">5</text>
<text x="295.2" y="75.8" transform="rotate(-90 295.2 75.8)">50</text>
<text x="22.4" y="79.4" transform="rotate(-90 22.4 79.4)">50</text>
<text x="295.2" y="79.4" transform="rotate(-90 295.2 79.4)">50</text>
<text x="156.4" y="93.5">3661</text>
<text x="34.8" y="105.4">RD</text>
<text x="75.4" y="105.4">1239</text>
<text x="120.7" y="105.4">5</text>
<text x="164.7" y="105.4">1295</text>
<text x="212" y="105.4">5</text>
<text x="242.4" y="105.4">890</text>
<text x="278.8" y="105.4">150</text>
<text x="120.6" y="111" transform="rotate(-90 120.6 111)">1239</text>
<text x="211.8" y="111" transform="rotate(-90 211.8 111)">2539</text>
<text x="274.7" y="111" transform="rotate(-90 274.7 111)">3434</text>
<text x="285.2" y="111" transform="rotate(-90 285.2 111)">3584</text>
<text x="120.9" y="116" transform="rotate(-90 120.9 116)">1244</text>
<text x="212.2" y="116" transform="rotate(-90 212.2 116)">2544</text>
<text x="152.5" y="123">3434</text>
<text x="278.8" y="123">150</text>
<text x="310.2" y="125">40</text>
<text x="274.7" y="128.7" transform="rotate(-90 274.7 128.7)">3434</text>
<text x="285.2" y="128.7" transform="rotate(-90 285.2 128.7)">3584</text>
<text x="312.2" y="127.8">40</text>
<text x="34.3" y="132.9">37</text>
<text x="36.2" y="136.3" transform="rotate(-90 36.2 136.3)">37</text>
<text x="26.6" y="141" transform="rotate(-84 26.6 141)">60</text>
<text x="47.6" y="138.6">/ 171</text>
<text x="294.5" y="141.8" transform="rotate(-90 294.5 141.8)">50</text>
<text x="294.5" y="138.6" transform="rotate(-90 294.5 138.6)">40</text>
<text x="301.8" y="142.4" transform="rotate(-90 301.8 142.4)">56</text>
<text x="301.8" y="138.8" transform="rotate(-90 301.8 138.8)">90</text>
<text x="324" y="141.4">/ 171</text>
<text x="26.1" y="146" transform="rotate(-84 26.1 146)">80</text>
<text x="294.5" y="148.5" transform="rotate(-90 294.5 148.5)">125</text>
<text x="25.5" y="151.5" transform="rotate(-84 25.5 151.5)">80</text>
<text x="301.8" y="151.4" transform="rotate(-90 301.8 151.4)">291</text>
<text x="294.5" y="157.3" transform="rotate(-90 294.5 157.3)">125</text>
<text x="24.3" y="163.2" transform="rotate(-84 24.3 163.2)">240</text>
<text x="294.5" y="164.2" transform="rotate(-90 294.5 164.2)">90</text>
<text x="309.9" y="164.3">52</text>
<text x="312.5" y="167.1">52</text>
<text x="23.2" y="173.9" transform="rotate(-84 23.2 173.9)">80</text>
<text x="22.6" y="179.5" transform="rotate(-84 22.6 179.5)">80</text>
<text x="75.2" y="182">1234</text>
<text x="120.2" y="182.1" transform="rotate(-90 120.2 182.1)">1234</text>
<text x="164.2" y="182">1300</text>
<text x="211.5" y="182.1" transform="rotate(-90 211.5 182.1)">2534</text>
<text x="246.7" y="182">1050</text>
<text x="285.2" y="182.1" transform="rotate(-90 285.2 182.1)">3584</text>
<text x="29.5" y="195.1" transform="rotate(3 29.5 195.1)">6°</text>
<text x="31" y="197.8">57</text>
<text x="157.7" y="197.8">3584</text>
<text x="285.4" y="197.8">20</text>
<text x="156.4" y="217.3">40</text>
<text x="158.3" y="220.1">40</text>
<text x="148" y="231" transform="rotate(-90 148 231)">90</text>
<text x="170.1" y="233.7">/ 171</text>
<text x="148" y="234.6" transform="rotate(-90 148 234.6)">56</text>
<text x="148" y="246.8" transform="rotate(-90 148 246.8)">418</text>
<text x="156.1" y="262.5">52</text>
<text x="158.6" y="265.3">52</text>
<text x="8.8" y="290.2">06/12/2026 * 15:33:47</text>
</g>
<g font-size="1.8">
<text x="351.9" y="234.1">PROJECT NAME:</text>
<text x="352.2" y="245.8">CONTRACTOR:</text>
<text x="352.2" y="258.1">DRAWING TITLE:</text>
</g>
<g font-size="1.7">
<text x="52.4" y="70">181</text>
<text x="38.7" y="72.2">12 - Ø27</text>
<text x="116.5" y="74.7">490</text>
<text x="124.3" y="72.3">491</text>
<text x="126" y="75">501</text>
<text x="207.8" y="74.7">490</text>
<text x="215.6" y="72.3">491</text>
<text x="217.3" y="75">501</text>
<text x="277.4" y="75.8">413 BS</text>
<text x="116.5" y="80.6">490</text>
<text x="207.8" y="80.6">490</text>
<text x="281.2" y="79.4">240</text>
<text x="26.5" y="84.1">237</text>
<text x="310.3" y="120.6">TOP VIEW</text>
<text x="123.6" y="127.4">491</text>
<text x="125.3" y="131.9">501</text>
<text x="214.9" y="127.4">491</text>
<text x="216.5" y="131.9">501</text>
<text x="278.5" y="133">413</text>
<text x="310.5" y="133.4">491</text>
<text x="316.4" y="135.1">4 - ?14</text>
<text x="280.5" y="142.6">240</text>
<text x="307.5" y="145.2">501</text>
<text x="304.1" y="154.9">490</text>
<text x="332.4" y="150.5" transform="rotate(-90 332.4 150.5)">FRONT VIEW</text>
<text x="214.5" y="157.1">490 BS</text>
<text x="303.4" y="158.5">2 - ?14</text>
<text x="314.5" y="161.8">490</text>
<text x="63.2" y="167.1">181</text>
<text x="123.2" y="166">490 BS</text>
<text x="278.5" y="170.7">413</text>
<text x="314.8" y="170.1">B - B</text>
<text x="35.1" y="179.9">237</text>
<text x="351.2" y="184.6">GENERAL NOTES:</text>
<text x="351.2" y="190.8">2. ALL DIMENSIONS ARE IN MM (UON).</text>
<text x="351.2" y="188.1">1. ALL HOLES ARE 22 mm</text>
<text x="374.1" y="188.1">DIA (UON).</text>
<text x="351.2" y="193.5">3. UNLESS OTHERWISE NOTED ALL FILLET WELD SIZE SHALL BE</text>
<text x="353.9" y="196.2">7mm FILLET CONTINUOUS(UON)</text>
<text x="351.2" y="198.9">4. RD DENOTES BASE LINE = 00</text>
<text x="156.4" y="213">TOP VIEW</text>
<text x="156.6" y="225.7">491</text>
<text x="162.6" y="227.4">4 - ?14</text>
<text x="153.6" y="237.5">501</text>
<text x="178.5" y="245.7" transform="rotate(-90 178.5 245.7)">FRONT VIEW</text>
<text x="150.2" y="255.6">490</text>
<text x="163.2" y="255.1">2 - ?14</text>
<text x="152.2" y="261">181</text>
<text x="160.7" y="260.8">490</text>
<text x="161" y="268.3">A - A</text>
<text x="352.7" y="279.5">CHECKED BY</text>
<text x="367" y="279.6">A.A</text>
<text x="381.8" y="279.7">SCALE</text>
<text x="352.7" y="285.7">DATE</text>
<text x="367.7" y="285.9">A.A</text>
<text x="381.3" y="285.1">SHEET NO.</text>
</g>
<g font-size="1.4">
<text x="321.6" y="10.9">BILL OF MATERIALS</text>
<text x="342.3" y="10.7">ASSEMBLY POS.</text>
<text x="358.4" y="10.7">2-R23</text>
<text x="371.3" y="10.6">No. Required</text>
<text x="383.8" y="10.6">1</text>
<text x="392" y="10.6">POS. NO.</text>
<text x="399.8" y="10.7">171</text>
<text x="321.7" y="14">POS. NO.</text>
<text x="330" y="14">QTYN.</text>
<text x="339.3" y="13.8">Profile</text>
<text x="351.2" y="13.2">LENGTH</text>
<text x="352.6" y="15">(mm)</text>
<text x="361.7" y="13.2">Material</text>
<text x="374.3" y="13.2">UNIT</text>
<text x="400.8" y="14.4">NOTE</text>
<text x="321.9" y="18.8">171</text>
<text x="321.9" y="21.7">181</text>
<text x="331.6" y="18.9">1</text>
<text x="331.6" y="21.9">1</text>
<text x="351.2" y="18.8">3583.8</text>
<text x="351.2" y="21.8">2000.0</text>
<text x="360.2" y="18.8">S235JR</text>
<text x="360.2" y="21.8">S235JR</text>
<text x="371.4" y="18.9">49.40</text>
<text x="371.4" y="21.8">49.40</text>
<text x="384.2" y="18.8">177.04</text>
<text x="384.2" y="21.8">98.80</text>
<text x="391.8" y="18.9">177.04</text>
<text x="391.8" y="21.8">98.80</text>
<text x="321.9" y="24.8">237</text>
<text x="321.9" y="27.7">240</text>
<text x="331.6" y="24.8">1</text>
<text x="331.6" y="27.8">1</text>
<text x="351.2" y="24.8">720.0</text>
<text x="351.2" y="27.8">510.0</text>
<text x="360.2" y="24.8">S235JR</text>
<text x="360.2" y="27.8">S235JR</text>
<text x="371.4" y="24.8">20.35</text>
<text x="371.4" y="27.8">14.41</text>
<text x="384.2" y="24.8">20.35</text>
<text x="384.2" y="27.7">14.41</text>
<text x="391.8" y="24.8">20.35</text>
<text x="391.8" y="27.8">14.41</text>
<text x="321.9" y="30.7">413</text>
<text x="321.9" y="33.6">490</text>
<text x="331.6" y="30.8">2</text>
<text x="331.6" y="33.8">4</text>
<text x="351.2" y="30.7">150.0</text>
<text x="351.2" y="33.7">75.0</text>
<text x="360.2" y="30.7">S235JR</text>
<text x="360.2" y="33.7">S235JR</text>
<text x="371.4" y="30.8">0.46</text>
<text x="371.4" y="33.7">0.22</text>
<text x="384.2" y="30.7">0.46</text>
<text x="384.2" y="33.7">0.22</text>
<text x="391.8" y="30.8">0.92</text>
<text x="391.8" y="33.7">0.87</text>
<text x="321.9" y="36.6">491</text>
<text x="321.9" y="39.6">501</text>
<text x="331.6" y="36.7">2</text>
<text x="331.6" y="39.7">2</text>
<text x="351.2" y="36.7">180.0</text>
<text x="351.2" y="39.7">100.0</text>
<text x="360.2" y="36.6">S235JR</text>
<text x="360.2" y="39.7">S235JR</text>
<text x="371.4" y="36.7">0.92</text>
<text x="371.4" y="39.7">0.20</text>
<text x="384.2" y="36.6">0.92</text>
<text x="384.2" y="39.6">0.20</text>
<text x="391.8" y="36.7">1.84</text>
<text x="391.8" y="39.7">0.39</text>
<text x="321.6" y="42.7">Total Weight</text>
<text x="345.9" y="47.7">BOLT, NUT &amp; WASHERS MATERIAL LIST</text>
<text x="384.1" y="42.6">314.5</text>
<text x="345.9" y="50.5">EACH</text>
<text x="347.1" y="53.4">10</text>
<text x="353.5" y="53.5">M 20x 70 BOLTS</text>
<text x="353.7" y="50.5">REMARK</text>
<text x="375.2" y="53.5">GR8.8</text>
<text x="382.9" y="49.6">UNIT WEIGHT</text>
<text x="383.1" y="53.5">228.2</text>
<text x="385.4" y="51.2">KG/1000</text>
<text x="395.6" y="50.4">WEIGHT (KG)</text>
<text x="396.1" y="53.4">2.28</text>
<text x="347.1" y="59">10</text>
<text x="347.2" y="56.1">10</text>
<text x="353.7" y="56.2">M 20</text>
<text x="353.8" y="59">M 20</text>
<text x="360.7" y="56.2">NUTS</text>
<text x="360.8" y="59">WASHERS</text>
<text x="375.2" y="56.3">GR8.8</text>
<text x="375.2" y="59.1">GR8.8</text>
<text x="383.2" y="56.1">59.8</text>
<text x="383.2" y="58.9">17.0</text>
<text x="396.1" y="56.2">0.60</text>
<text x="396.1" y="59">0.17</text>
<text x="347.1" y="61.7">12</text>
<text x="347.2" y="64.4">12</text>
<text x="353.5" y="61.8">M 24x 70 BOLTS</text>
<text x="353.7" y="64.5">M 24</text>
<text x="360.7" y="64.5">NUTS</text>
<text x="375.2" y="61.8">GR8.8</text>
<text x="375.2" y="64.6">GR8.8</text>
<text x="383.1" y="61.8">343.0</text>
<text x="383.2" y="64.4">104.0</text>
<text x="396.1" y="61.7">4.12</text>
<text x="396.1" y="64.5">1.25</text>
<text x="345.7" y="70.2">Total weight</text>
<text x="347.1" y="67.3">12</text>
<text x="353.8" y="67.3">M 24</text>
<text x="360.8" y="67.3">WASHERS</text>
<text x="375.2" y="67.4">GR8.8</text>
<text x="383.2" y="67.2">32.0</text>
<text x="396.1" y="67.2">0.38</text>
<text x="396.2" y="70.1">8.80</text>
<text x="402.6" y="70">(KG)</text>
</g>
<g font-size="1.3">
<text x="352" y="218.3">REV.</text>
<text x="357" y="218.2">DATE</text>
<text x="376.3" y="218.2">DESCRIPTION</text>
<text x="398.7" y="218.2">DRN</text>
<text x="403.4" y="218.2">CHK</text>
<text x="408.2" y="218.3">DSN</text>
<text x="8.6" y="288" transform="rotate(-90 8.6 288)">Tekla structures</text>
</g>
<g font-size="1.2">
<text x="372.9" y="15.2">weight kg/m</text>
<text x="385.7" y="15.9">QTY.</text>
<text x="387.4" y="13.2">weight (kg)</text>
<text x="392.7" y="15.9">TOTAL</text>
<text x="335.5" y="18.8">IPE350-J</text>
<text x="335.5" y="21.8">IPE350-J</text>
<text x="335.5" y="24.8">PL20*180</text>
<text x="335.5" y="27.8">PL20*180</text>
<text x="335.5" y="30.7">PL10*80</text>
<text x="335.5" y="33.7">PL5*75</text>
<text x="335.5" y="36.7">PL5*130</text>
<text x="335.5" y="39.7">PL5*100</text>
<text x="395.9" y="42.4">(kg)</text>
</g>
</svg>
